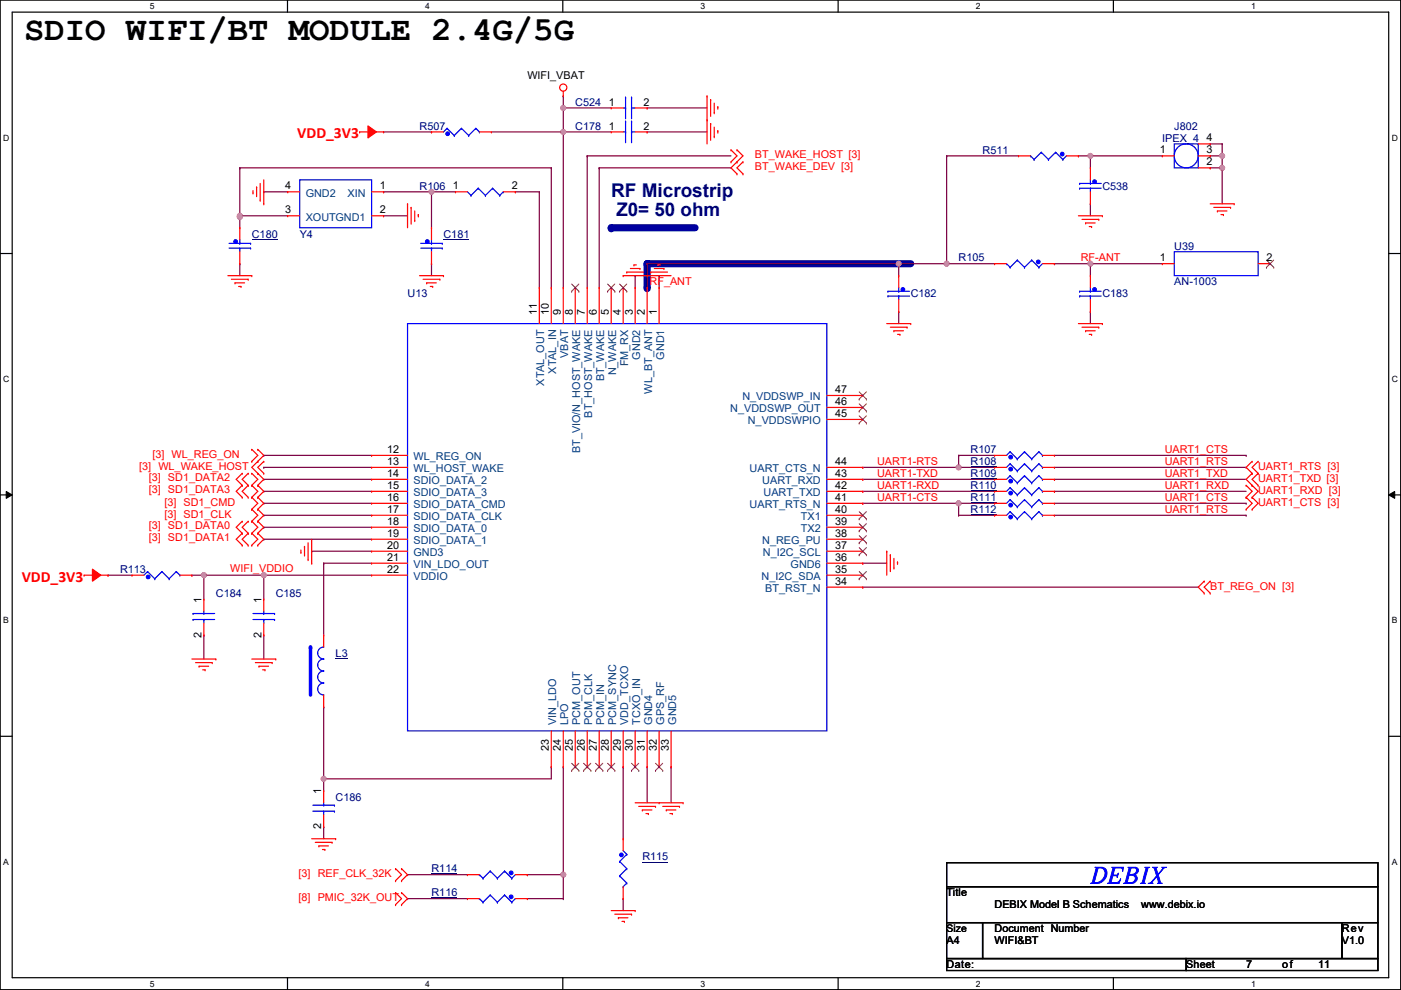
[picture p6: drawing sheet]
<svg xmlns="http://www.w3.org/2000/svg" width="297mm" height="210mm" viewBox="0 0 297 210" stroke-linecap="round" stroke-linejoin="round" font-family="sans-serif">
<path d="M0 0h297v209.8h-297zM2.6 2.6h291.8v204.7h-291.8z" fill="none" stroke="#000" stroke-width=".25"/>
<g fill="#fff">
<path d="M31.8 .3h1v2h-1z"/>
<path d="M31.8 207.5h1v2.1h-1z"/>
</g>
<path d="M61 0v2.6M61 207.3v2.5" fill="none" stroke="#000" stroke-width=".25"/>
<g fill="#fff">
<path d="M90.1 .3h1v2h-1z"/>
<path d="M90.1 207.5h1v2.1h-1z"/>
</g>
<path d="M119.3 0v2.6M119.3 207.3v2.5" fill="none" stroke="#000" stroke-width=".25"/>
<g fill="#fff">
<path d="M148.5 .3h1v2h-1z"/>
<path d="M148.5 207.5h1v2.1h-1z"/>
</g>
<path d="M177.7 0v2.6M177.7 207.3v2.5" fill="none" stroke="#000" stroke-width=".25"/>
<g fill="#fff">
<path d="M206.9 .3h1v2h-1z"/>
<path d="M206.9 207.5h1v2.1h-1z"/>
</g>
<path d="M236.1 0v2.6M236.1 207.3v2.5" fill="none" stroke="#000" stroke-width=".25"/>
<g fill="#fff">
<path d="M265.2 .3h1.1v2h-1.1z"/>
<path d="M265.2 207.5h1.1v2.1h-1.1z"/>
<path d="M.7 28.2h1.3v2h-1.3z"/>
<path d="M295.1 28.2h1.3v2h-1.3z"/>
<path d="M.7 79.3h1.3v2.1h-1.3z"/>
<path d="M295.1 79.3h1.3v2.1h-1.3z"/>
</g>
<path d="M0 53.8h2.6M294.4 53.8h2.6" fill="none" stroke="#000" stroke-width=".25"/>
<g fill="#fff">
<path d="M.7 130.5h1.2v2.1h-1.2z"/>
<path d="M295.1 130.5h1.2v2.1h-1.2z"/>
</g>
<path d="M0 104.9h2.6M294.4 104.9h2.6" fill="none" stroke="#000" stroke-width=".25"/>
<path d="M1.3 104.2l1.3 .7-1.3 .8zM294.4 104.9l1.3-.7v1.5z" fill="#000"/>
<path d="M1.3 104.2l1.3 .7-1.3 .8zM294.4 104.9l1.3-.7v1.5z" fill="none" stroke="#000" stroke-width=".21"/>
<g fill="#fff">
<path d="M.7 181.7h1.2v2h-1.2z"/>
<path d="M295.1 181.7h1.2v2h-1.2z"/>
</g>
<path d="M0 156.1h2.6M294.4 156.1h2.6" fill="none" stroke="#000" stroke-width=".25"/>
<path d="M129.6 48.3h17.8" fill="none" stroke="#0000a0" stroke-width="1.5"/>
<circle cx="129.6" cy="48.3" r=".76" fill="#0000a0"/>
<path d="M137.2 55.9v5.1" fill="none" stroke="#0000a0" stroke-width="1.5"/>
<circle cx="137.2" cy="61" r=".76" fill="#0000a0"/>
<path d="M137.2 55.9h55.9" fill="none" stroke="#0000a0" stroke-width="1.5"/>
<circle cx="137.2" cy="55.9" r=".76" fill="#0000a0"/>
<path d="M40.7 122h.1M40.7 122h2.5M43.2 134.7h.1M43.2 122h.1M43.2 122v5M43.2 134.7v5M55.9 134.7h.1M55.9 134.7v5" fill="none" stroke="#7f003f" stroke-width=".25"/>
<circle cx="43.2" cy="121.9" r=".51" fill="#f0f"/>
<circle cx="43.2" cy="121.9" r=".51" fill="none" stroke="#f0f" stroke-width=".25"/>
<path d="M55.9 122h.1M55.9 122v5M55.9 122h22.9" fill="none" stroke="#7f003f" stroke-width=".25"/>
<circle cx="55.9" cy="121.9" r=".51" fill="#f0f"/>
<circle cx="55.9" cy="121.9" r=".51" fill="none" stroke="#f0f" stroke-width=".25"/>
<g fill="none" stroke="#7f003f" stroke-width=".25">
<path d="M50.8 35.6h.1M50.8 35.6v12.7M124.5 33.1h.1M124.5 33.1h30.5M127 35.6h.1M127 35.6h28M50.6 46h.1M50.6 46h.2M50.8 55.9h.1M50.8 46h.1M50.8 45.8h.1M50.8 55.9v2.6"/>
<path d="M55.9 40.7h.1M55.9 40.7h5.1M81.3 45.8h.1M81.3 45.8h5.1M91.5 40.7h.1M91.5 40.7v7.6M55.9 96.6h.1M55.9 99.1h.1M55.9 96.6h22.9M55.9 99.1h22.9M55.9 114.3h.1M55.9 101.6h.1"/>
<path d="M55.9 104.2h.1M55.9 106.7h.1M55.9 109.3h.1M55.9 111.8h.1M55.9 114.3h22.9M55.9 101.6h22.9M55.9 104.2h22.9M55.9 106.7h22.9M55.9 109.3h22.9M55.9 111.8h22.9M68.6 175.3h.1M68.6 165.1h.1"/>
<path d="M68.6 165.1v2.6M68.6 175.3v2.5M86.4 185.5h.1M86.4 185.5h12.7"/>
</g>
<circle cx="50.8" cy="46" r=".51" fill="#f0f"/>
<circle cx="50.8" cy="46" r=".51" fill="none" stroke="#f0f" stroke-width=".25"/>
<circle cx="50.8" cy="45.7" r=".51" fill="#f0f"/>
<circle cx="50.8" cy="45.7" r=".51" fill="none" stroke="#f0f" stroke-width=".25"/>
<g fill="none" stroke="#7f003f" stroke-width=".25">
<path d="M119.4 20.4h.1M119.4 20.4v2.5M124.5 33.1h.1M124.5 33.1v27.9M127 35.6h.1M127 35.6v25.4M50.8 45.8h.1M50.8 45.8h10.2M81.3 40.7h.1M81.3 40.7h10.2M91.5 55.9h.1M91.5 55.9v2.6"/>
<path d="M134.7 58.5h.1M134.7 58.5v2.5M139.7 58.5h.1M139.7 58.5v2.5M66.1 116.9h.1M66.1 116.9h12.7M68.6 119.4h.1M68.6 119.4v15.3M68.6 119.4h10.2M182.9 119.4h.1M182.9 119.4h5.1M182.9 124.5h.1"/>
<path d="M182.9 124.5h71.1M68.6 149.9h.1M68.6 149.9v15.2M68.6 165.1h.1M68.6 165.1h48.3M119.4 162.6h.1M119.4 162.6v22.9M137.2 162.6h.1M137.2 162.6v7.6M142.3 162.6h.1M142.3 162.6v7.6"/>
</g>
<circle cx="68.6" cy="165.1" r=".51" fill="#f0f"/>
<circle cx="68.6" cy="165.1" r=".51" fill="none" stroke="#f0f" stroke-width=".25"/>
<path d="M119.4 28h.1M119.4 28h10.2M119.4 28v33M137.2 28h.1M137.2 28h12.7M116.9 162.6h.1M116.9 162.6v2.5" fill="none" stroke="#7f003f" stroke-width=".25"/>
<circle cx="119.4" cy="28" r=".51" fill="#f0f"/>
<circle cx="119.4" cy="28" r=".51" fill="none" stroke="#f0f" stroke-width=".25"/>
<path d="M50.8 35.6h.1M50.8 35.6h66.1M91.5 40.7h.1M91.5 40.7h5.1M132.1 162.6h.1M132.1 162.6v15.2M132.1 190.5h.1M132.1 190.5v2.6" fill="none" stroke="#7f003f" stroke-width=".25"/>
<circle cx="91.5" cy="40.7" r=".51" fill="#f0f"/>
<circle cx="91.5" cy="40.7" r=".51" fill="none" stroke="#f0f" stroke-width=".25"/>
<path d="M116.9 35.6h.1M116.9 35.6v25.4M190.5 55.9h.1M190.5 55.9v2.6M190.5 55.9h10.2M200.7 55.9h.1M223.6 55.9h.1M223.6 55.9h7.6" fill="none" stroke="#7f003f" stroke-width=".25"/>
<circle cx="231.2" cy="55.9" r=".51" fill="#f0f"/>
<circle cx="231.2" cy="55.9" r=".51" fill="none" stroke="#f0f" stroke-width=".25"/>
<path d="M137.2 55.9h.1M137.2 55.9v5.1M231.2 55.9h.1M231.2 55.9v2.6M190.5 66.1h.1M190.5 66.1v2.5M231.2 66.1h.1M231.2 66.1v2.5M182.9 99.1h.1M182.9 99.1h20.3M43.2 122h.1M43.2 122h12.7" fill="none" stroke="#7f003f" stroke-width=".25"/>
<circle cx="203.2" cy="99.1" r=".51" fill="#f0f"/>
<circle cx="203.2" cy="99.1" r=".51" fill="none" stroke="#f0f" stroke-width=".25"/>
<g fill="none" stroke="#7f003f" stroke-width=".25">
<path d="M203.2 96.6h.1M203.2 99.1h.1M203.2 99.1h7.7M203.2 96.6h7.7M203.2 96.6v2.5M223.6 99.1h40.6M264.2 99.1h.1M182.9 101.6h.1M182.9 104.2h.1M182.9 106.7h.1M182.9 101.6h28M182.9 104.2h28"/>
<path d="M182.9 106.7h20.3M203.2 109.3h.1M203.2 106.7h.1M203.2 106.7v2.6M203.2 109.3h7.7M223.6 101.6h.1M223.6 104.2h.1M223.6 101.6h40.6M223.6 104.2h40.6M223.6 106.7h40.6M264.2 106.7h.1"/>
</g>
<circle cx="203.2" cy="106.7" r=".51" fill="#f0f"/>
<circle cx="203.2" cy="106.7" r=".51" fill="none" stroke="#f0f" stroke-width=".25"/>
<path d="M81.3 28h10.2M91.5 28h.1M104.2 28h15.2M119.4 28h.1M203.2 106.7h.1M203.2 106.7h7.7M22.9 122h.1M22.9 122h5.1M111.8 185.5h.1M111.8 185.5h7.6" fill="none" stroke="#7f003f" stroke-width=".25"/>
<circle cx="119.4" cy="185.4" r=".51" fill="#f0f"/>
<circle cx="119.4" cy="185.4" r=".51" fill="none" stroke="#f0f" stroke-width=".25"/>
<path d="M119.4 22.9h.1M119.4 28h.1M119.4 22.9v5.1M119.4 22.9h10.2M137.2 22.9h.1M137.2 22.9h12.7M86.4 190.5h.1M86.4 190.5h12.7M111.8 190.5h7.6M119.4 190.5h.1M119.4 185.5h.1M119.4 185.5v5" fill="none" stroke="#7f003f" stroke-width=".25"/>
<circle cx="119.4" cy="22.9" r=".51" fill="#f0f"/>
<circle cx="119.4" cy="22.9" r=".51" fill="none" stroke="#f0f" stroke-width=".25"/>
<path d="M137.2 55.9h53.3M190.5 55.9h.1M231.2 55.9h.1M231.2 55.9h15.2M223.6 96.6h40.6M264.2 96.6h.1M223.6 109.3h40.6M264.2 109.3h.1" fill="none" stroke="#7f003f" stroke-width=".25"/>
<circle cx="190.5" cy="55.9" r=".51" fill="#f0f"/>
<circle cx="190.5" cy="55.9" r=".51" fill="none" stroke="#f0f" stroke-width=".25"/>
<path d="M200.7 33.1h.1M200.7 33.1h15.2M228.6 33.1h.1M228.6 33.1h2.6M231.2 33.1h.1M231.2 33.1v2.5M231.2 43.2h.1M231.2 43.2v2.6" fill="none" stroke="#7f003f" stroke-width=".25"/>
<circle cx="231.2" cy="33" r=".51" fill="#f0f"/>
<circle cx="231.2" cy="33" r=".51" fill="none" stroke="#f0f" stroke-width=".25"/>
<path d="M231.2 33.1h.1M231.2 33.1h15.2M256.6 30.5h.1M256.6 33.1h.1M256.6 33.1h2.5M256.6 30.5h2.5M259.1 30.5h.1M259.1 33.1h.1M259.1 30.5v5.1" fill="none" stroke="#7f003f" stroke-width=".25"/>
<circle cx="259.1" cy="35.6" r=".51" fill="#f0f"/>
<circle cx="259.1" cy="35.6" r=".51" fill="none" stroke="#f0f" stroke-width=".25"/>
<circle cx="259.1" cy="33" r=".51" fill="#f0f"/>
<circle cx="259.1" cy="33" r=".51" fill="none" stroke="#f0f" stroke-width=".25"/>
<path d="M200.7 33.1h.1M200.7 33.1v22.8M256.6 35.6h.1M256.6 35.6h2.5M259.1 35.6h.1M259.1 35.6v7.6" fill="none" stroke="#7f003f" stroke-width=".25"/>
<circle cx="200.7" cy="55.9" r=".51" fill="#f0f"/>
<circle cx="200.7" cy="55.9" r=".51" fill="none" stroke="#f0f" stroke-width=".25"/>
<path d="M109.3 40.7h.1M109.3 40.7h5M114.3 40.7h.1M114.3 40.7v20.3M200.7 55.9h.1M200.7 55.9h10.2" fill="none" stroke="#7f003f" stroke-width=".25"/>
<g fill="none" stroke="#f00" stroke-width=".25">
<path d="M119.4 19.3v1.1M54.4 39.7h.1M54.4 39.7v2M55.2 38.9v3.5M55.9 38.1v5.1M119.4 20.4h.1M149.9 25.4h.1M149.9 25.4v5.1M150.7 26.2h.1M150.7 26.2v3.5M151.4 29h.1M151.4 27v2"/>
<path d="M152.2 27.7h.1M152.2 27.7v.5M48.3 58.5h5.1M49.1 59.2h3.5M49.8 60h.1M49.8 60h2.1M52.6 59.2h.1M53.4 58.5h.1M53.6 40.9h.1M53.6 40.4v.5M55.2 42.4h.1M55.9 43.2h.1"/>
<path d="M86.4 43.2h.1M86.4 43.2v5.1M87.2 44h.1M87.2 44v3.5M87.9 46.8h.1M87.9 44.7v2.1M88.7 45.5h.1M88.7 45.5v.5M88.9 58.5h5.1M89.7 59.2h3.6M90.5 60h.1M90.5 60h2"/>
<path d="M93.3 59.2h.1M94 58.5h.1M132.1 58.5h.1M132.1 58.5h10.2M132.9 57.7h.1M132.9 57.7h3.5M133.6 56.9h2.1M134.4 56.2h.1M134.4 56.2h.5M135.7 56.9h.1M137.2 58.5h.1M138 57.7h.1"/>
<path d="M138 57.7h3.5M138.7 56.9h2.1M139.5 56.2h.1M139.5 56.2h.5M140.8 56.9h.1M50.6 60.7h.5M51.1 60.7h.1M91.2 60.7h.5M91.7 60.7h.1M188 68.6h5.1M188.8 69.4h3.5M189.5 70.1h.1"/>
<path d="M189.5 70.1h2.1M190.3 70.9h.5M190.8 70.9h.1M192.3 69.4h.1M193.1 68.6h.1M228.6 68.6h5.1M229.4 69.4h3.6M230.2 70.1h.1M230.2 70.1h2M230.9 70.9h.5M231.4 70.9h.1M233 69.4h.1"/>
<path d="M233.7 68.6h.1M63.8 117.1h.1M63.8 116.6v.5M64.6 115.9h.1M64.6 115.9v2M65.3 118.6h.1M65.3 115.1v3.5M66.1 119.4h.1M66.1 114.3v5.1M188 116.9h.1M188 116.9v5.1M188.8 117.6h.1"/>
<path d="M188.8 117.6v3.6M189.5 118.4v2M190.3 119.2h.1M190.3 119.2v.5M21.1 122h1.8M22.9 122h.1M40.7 139.7h5.1M45.8 139.7h.1M53.4 139.7h5.1M58.5 139.7h.1M189.5 120.4h.1M41.4 140.5h3.6"/>
<path d="M42.2 141.3h.1M42.2 141.3h2M43 142h.5M43.5 142h.1M45 140.5h.1M54.1 140.5h3.6M54.9 141.3h.1M54.9 141.3h2M55.7 142h.5M56.2 142h.1M57.7 140.5h.1M66.1 177.8h5.1"/>
<path d="M66.8 178.6h3.6M67.6 179.4h.1M67.6 179.4h2M70.4 178.6h.1M71.2 177.8h.1M134.7 170.2h10.1M135.4 171h3.6M136.2 171.7h.1M136.2 171.7h2M137 172.5h.5M137.5 172.5h.1M139 171h.1"/>
<path d="M139.7 170.2h.1M140.5 171h3.6M141.3 171.7h.1M141.3 171.7h2M142 172.5h.5M142.5 172.5h.1M144.1 171h.1M144.8 170.2h.1M68.4 180.1h.5M68.9 180.1h.1M129.6 193.1h5.1M130.3 193.8h3.6"/>
<path d="M131.1 194.6h.1M131.1 194.6h2M131.9 195.4h.5M132.4 195.4h.1M133.9 193.8h.1M134.7 193.1h.1"/>
<circle cx="119.4" cy="18.6" r=".76"/>
</g>
<path d="M19.6 120.7l1.8 1.3-1.8 1.2z" fill-rule="evenodd" fill="#f00"/>
<path d="M79.5 28h1.8M81.3 28h.1M17.8 122h.1M17.8 122h2.8M19.6 120.7l1.8 1.3-1.8 1.2z" fill="none" stroke="#f00" stroke-width=".25"/>
<path d="M78 26.7l1.8 1.3-1.8 1.2z" fill-rule="evenodd" fill="#f00"/>
<g fill="none" stroke="#f00" stroke-width=".25">
<path d="M76.2 28h.1M76.2 28h2.8M78 26.7l1.8 1.3-1.8 1.2zM149.9 20.4h.1M149.9 20.4v5M150.7 21.1h.1M150.7 21.1v3.6M151.4 23.9h.1M151.4 21.9v2M152.2 22.6h.1M152.2 22.6v.5M155 34.3h.1"/>
<path d="M155 31.8h.1M155 31.8l1.3 1.3-1.3 1.2M156.3 34.3h.1M156.3 31.8h.1M156.3 36.9h.1M156.3 31.8l1.2 1.3-2.5 2.5 1.3 1.3M157.5 36.9h.1M157.5 34.3h.1M157.5 34.3l-1.2 1.3 1.2 1.3M228.6 45.8h5.1M229.4 46.5h3.6M230.2 47.3h.1"/>
<path d="M230.2 47.3h2M230.9 48h.5M231.4 48h.1M233 46.5h.1M233.7 45.8h.1M256.6 43.2h5.1M257.3 44h3.6M258.1 44.7h.1M258.1 44.7h2M258.9 45.5h.5M259.4 45.5h.1M260.9 44h.1"/>
<path d="M261.7 43.2h.1M53.4 95.3h.1M53.4 97.8h.1M53.4 95.3l1.3 1.3-1.3 1.2M54.7 97.8h.1M54.7 95.3h.1M54.7 95.3l1.2 1.3-2.5 2.5 2.5 2.5-1.2 1.3M55.9 97.8h.1M55.9 97.8l-1.2 1.3 1.2 1.3M265.5 97.8h.1M265.5 97.8l-1.3 1.3 1.3 1.3M266.7 97.8h.1"/>
<path d="M266.7 97.8l-1.2 1.3 1.2 1.3M51.4 113.1h.1M51.4 115.6h.1M51.4 100.4h.1M51.4 102.9h.1M51.4 105.4h.1M51.4 110.5h.1M51.4 113.1l-1.3 1.2 1.3 1.3M51.4 100.4l-1.3 1.2 1.3 1.3M51.4 102.9l-1.3 1.3 1.3 1.2M51.4 110.5l-1.3 1.3 1.3 1.3M52.6 115.6h.1"/>
<path d="M52.6 113.1h.1M52.6 102.9h.1M52.6 100.4h.1M52.6 105.4h.1M52.6 110.5h.1M52.6 113.1l-1.2 1.2 1.2 1.3M52.6 100.4l-1.2 1.2 1.2 1.3M52.6 102.9l-1.2 1.3 1.2 1.2M52.6 110.5l-1.2 1.3 1.2 1.3M53.4 115.6h.1M53.4 113.1h.1M53.4 102.9h.1"/>
<path d="M53.4 100.4h.1M53.4 105.4h.1M53.4 110.5h.1M53.4 108h.1M53.4 113.1l1.3 1.2-1.3 1.3M53.4 100.4l1.3 1.2-1.3 1.3M53.4 102.9l1.3 1.3-1.3 1.2M53.4 110.5l1.3 1.3-1.3 1.3M53.4 105.4l1.3 1.3-1.3 1.3M53.4 108l1.3 1.3-1.3 1.2M54.7 100.4h.1M54.7 113.1h.1"/>
<path d="M54.7 115.6h.1M54.7 102.9h.1M54.7 105.4h.1M54.7 110.5h.1M54.7 108h.1M54.7 113.1l1.2 1.2-1.2 1.3M54.7 102.9l1.2 1.3-1.2 1.2M54.7 110.5l1.2 1.3-1.2 1.3M54.7 105.4l1.2 1.3-1.2 1.3M54.7 108l1.2 1.3-1.2 1.2M55.9 100.4h.1M264.2 105.4h.1"/>
<path d="M264.2 102.9h.1M264.2 108h.1M264.2 102.9l1.3 1.3-1.3 1.2M264.2 105.4l1.3 1.3-1.3 1.3M265.5 100.4h.1M265.5 102.9h.1M265.5 105.4h.1M265.5 108h.1M265.5 100.4l-1.3 1.2 2.5 2.6-1.2 1.2M265.5 105.4l1.2 1.3-1.2 1.3M266.7 102.9h.1M266.7 100.4h.1"/>
<path d="M266.7 100.4l-1.2 1.2 1.2 1.3M255.3 123.2h.1M255.3 125.8h.1M255.3 123.2l-1.3 1.3 1.3 1.3M256.6 125.8h.1M256.6 123.2h.1M256.6 123.2l-1.3 1.3 1.3 1.3M83.9 184.2h.1M83.9 186.7h.1M83.9 189.3h.1M83.9 191.8h.1M83.9 184.2l1.2 1.3-1.2 1.2"/>
<path d="M83.9 189.3l1.2 1.2-1.2 1.3M85.1 186.7h.1M85.1 184.2h.1M85.1 191.8h.1M85.1 189.3h.1M85.1 184.2l1.3 1.3-1.3 1.2M85.1 189.3l1.3 1.2-1.3 1.3"/>
</g>
<path d="M200.7 182.9h91.4v5.1h-91.4zM200.7 188h91.4v7.6h-91.4zM200.7 195.6h7.6v7.6h-7.6zM208.3 195.6h76.2v7.6h-76.2zM284.5 195.6h7.6v7.6h-7.6zM200.7 203.2h50.8v2.6h-50.8zM251.5 203.2h40.6v2.6h-40.6z" fill="none" stroke="#000" stroke-width=".25"/>
<path d="M131.4 182.7h.1M131.4 185.7h.1M131.4 182.7l1.5 1.5M131.4 185.7l1.5 1.5M132.1 188h.1M132.1 180.4l.8 .7M132.9 181.1h.1M132.9 184.2h.1M132.9 187.2h.1M132.9 181.1l-1.5 1.6M132.9 184.2l-1.5 1.5M132.9 187.2l-.8 .8" fill="none" stroke="#00f" stroke-width=".25"/>
<circle cx="131.7" cy="181.3" r=".38" fill="#00f"/>
<g fill="none" stroke="#00f" stroke-width=".25">
<path d="M214.2 103.4h.1M214.2 103.4l-.8 .8M214.2 103.4l1.5 1.5M215.7 104.9h.1M217.2 103.4h.1M217.2 103.4l-1.5 1.5M217.2 103.4l1.5 1.5M218.7 104.9h.1M220.3 103.4h.1M220.3 103.4l-1.6 1.5M220.3 103.4l.7 .8M221 104.2h.1"/>
<circle cx="131.7" cy="181.3" r=".38"/>
</g>
<path d="M136.2 182.8h5.5" fill="none" stroke="#00007f" stroke-width=".21"/>
<path d="M132.1 177.8h.1M132.1 177.8v2.6M132.1 190.5h.1M132.1 188v2.5" fill="none" stroke="#f00" stroke-width=".25"/>
<circle cx="214.3" cy="104.5" r=".38" fill="#00f"/>
<g fill="none" stroke="#00f" stroke-width=".25">
<path d="M214.2 100.9h.1M214.2 100.9l-.8 .7M214.2 100.9l1.5 1.5M215.7 102.4h.1M217.2 100.9h.1M217.2 100.9l-1.5 1.5M217.2 100.9l1.5 1.5M218.7 102.4h.1M220.3 100.9h.1M220.3 100.9l-1.6 1.5M220.3 100.9l.7 .7M221 101.6h.1"/>
<circle cx="214.3" cy="104.5" r=".38"/>
</g>
<path d="M205.8 104h5.5" fill="none" stroke="#00007f" stroke-width=".21"/>
<path d="M210.9 104.2h.1M210.9 104.2h2.5M221 104.2h2.6M223.6 104.2h.1" fill="none" stroke="#f00" stroke-width=".25"/>
<circle cx="214.3" cy="102" r=".38" fill="#00f"/>
<g fill="none" stroke="#00f" stroke-width=".25">
<path d="M214.2 98.3h.1M214.2 98.3l-.8 .8M214.2 98.3l1.5 1.6M215.7 99.9h.1M217.2 98.3h.1M217.2 98.3l-1.5 1.6M217.2 98.3l1.5 1.6M218.7 99.9h.1M220.3 98.3h.1M220.3 98.3l-1.6 1.6M220.3 98.3l.7 .8M221 99.1h.1"/>
<circle cx="214.3" cy="102" r=".38"/>
</g>
<path d="M205.8 101.5h5.5" fill="none" stroke="#00007f" stroke-width=".21"/>
<path d="M210.9 101.6h.1M210.9 101.6h2.5M221 101.6h2.6M223.6 101.6h.1" fill="none" stroke="#f00" stroke-width=".25"/>
<circle cx="214.3" cy="99.5" r=".38" fill="#00f"/>
<g fill="none" stroke="#00f" stroke-width=".25">
<path d="M249 30.5h5v5.1h-5zM214.2 95.8h.1M214.2 95.8l-.8 .8M214.2 95.8l1.5 1.5M215.7 97.3h.1M217.2 95.8h.1M217.2 95.8l-1.5 1.5M217.2 95.8l1.5 1.5M218.7 97.3h.1M220.3 95.8h.1M220.3 95.8l-1.6 1.5M220.3 95.8l.7 .8"/>
<path d="M221 96.6h.1M66.3 172h4.6M66.3 170.7h4.6M68.6 170.7h.1M68.6 172h.1M68.6 170.2v.5M68.6 172v.8M70.9 172h.1M70.9 170.7h.1"/>
<circle cx="251.5" cy="33" r="2.54"/>
<circle cx="214.3" cy="99.5" r=".38"/>
</g>
<path d="M205.8 98.9h5.5" fill="none" stroke="#00007f" stroke-width=".21"/>
<g fill="none" stroke="#f00" stroke-width=".25">
<path d="M246.4 33.1h.1M246.4 33.1h2.6M254 33.1h2.6M254 35.6h2.6M254 30.5h2.6M256.6 35.6h.1M256.6 33.1h.1M256.6 30.5h.1M210.9 99.1h.1M210.9 99.1h2.5M221 99.1h2.6M223.6 99.1h.1"/>
<path d="M68.6 167.7h.1M68.6 175.3h.1M68.6 167.7v2.5M68.6 172.8v2.5"/>
</g>
<circle cx="214.3" cy="96.9" r=".38" fill="#00f"/>
<g fill="none" stroke="#00f" stroke-width=".25">
<path d="M228.9 62.8h.1M228.9 61.8h.1M228.9 62.8h4.6M228.9 61.8h4.6M231.2 62.8h.1M231.2 62.8v.7"/>
<circle cx="214.3" cy="96.9" r=".38"/>
</g>
<path d="M210.9 96.6h.1M210.9 96.6h2.5M221 96.6h2.6M223.6 96.6h.1" fill="none" stroke="#f00" stroke-width=".25"/>
<circle cx="232.1" cy="61.4" r=".38" fill="#00f"/>
<g fill="none" stroke="#00f" stroke-width=".25">
<path d="M218.5 33.1h.1M218.5 33.1l.7 .7M219.2 33.8h.1M220.8 32.3h.1M220.8 32.3l1.5 1.5M220.8 32.3l-1.6 1.5M222.3 33.8h.1M223.8 32.3h.1M223.8 32.3l1.5 1.5M223.8 32.3l-1.5 1.5M225.3 33.8h.1M226.1 33.1l-.8 .7"/>
<path d="M86.4 68.6h88.9v86.4h-88.9zM231.2 61.8h.1M231.2 61v.8"/>
<circle cx="232.1" cy="61.4" r=".38"/>
</g>
<g fill="none" stroke="#f00" stroke-width=".25">
<path d="M231.2 58.5h.1M231.2 58.5v2.5M114.3 61h.1M114.3 61v7.6M116.9 61h.1M116.9 61v7.6M119.4 61h.1M119.4 61v7.6M122 61h.1M122 61v7.6M124.5 61h.1M124.5 61v7.6"/>
<path d="M127 61h.1M127 61v7.6M129.6 61h.1M129.6 61v7.6M132.1 61h.1M132.1 61v7.6M134.7 61h.1M134.7 61v7.6M137.2 61h.1M137.2 61v7.6M139.7 61h.1M139.7 61v7.6"/>
<path d="M231.2 66.1h.1M231.2 63.5v2.6M78.8 99.1h.1M78.8 96.6h.1M78.8 99.1h7.6M78.8 96.6h7.6M175.3 99.1h7.6M175.3 88.9h7.6M175.3 86.4h7.6M175.3 83.9h7.6M182.9 99.1h.1M182.9 88.9h.1"/>
<path d="M182.9 86.4h.1M182.9 83.9h.1M78.8 101.6h.1M78.8 111.8h.1M78.8 109.3h.1M78.8 106.7h.1M78.8 114.3h.1M78.8 104.2h.1M78.8 116.9h.1M78.8 119.4h.1M78.8 116.9h7.6M78.8 111.8h7.6"/>
<path d="M78.8 114.3h7.6M78.8 119.4h7.6M78.8 109.3h7.6M78.8 101.6h7.6M78.8 106.7h7.6M78.8 104.2h7.6M175.3 116.9h7.6M175.3 111.8h7.6M175.3 114.3h7.6M175.3 119.4h7.6M175.3 109.3h7.6M175.3 101.6h7.6"/>
<path d="M175.3 106.7h7.6M175.3 104.2h7.6M182.9 116.9h.1M182.9 111.8h.1M182.9 114.3h.1M182.9 119.4h.1M182.9 109.3h.1M182.9 104.2h.1M182.9 101.6h.1M182.9 106.7h.1M78.8 122h.1M78.8 122h7.6"/>
<path d="M175.3 122h7.6M175.3 124.5h7.6M182.9 122h.1M182.9 124.5h.1M116.9 155v7.6M119.4 155v7.6M122 155v7.6M124.5 155v7.6M127 155v7.6M129.6 155v7.6M132.1 155v7.6M134.7 155v7.6"/>
<path d="M137.2 155v7.6M139.7 155v7.6M142.3 155v7.6M116.9 162.6h.1M119.4 162.6h.1M122 162.6h.1M124.5 162.6h.1M127 162.6h.1M129.6 162.6h.1M132.1 162.6h.1M134.7 162.6h.1M137.2 162.6h.1"/>
<path d="M139.7 162.6h.1M142.3 162.6h.1"/>
</g>
<g fill="none" stroke="#7f3f00" stroke-width=".21">
<path d="M121.2 61.8h.1M121.2 60.2l1.5 1.6M122.7 60.2l-1.5 1.6M122.7 61.8h.1M128.8 61.8h.1M128.8 60.2l1.6 1.6M130.3 60.2l-1.5 1.6M130.4 61.8h.1M131.4 61.8h.1M131.4 60.2l1.5 1.6M132.9 60.2l-1.5 1.6M132.9 61.8h.1"/>
<path d="M182.2 89.7h.1M182.2 87.2h.1M182.2 84.6h.1M182.2 88.2l1.5 1.5M182.2 85.6l1.5 1.6M182.2 83.1l1.5 1.5M183.7 88.2l-1.5 1.5M183.7 85.6l-1.5 1.6M183.7 83.1l-1.5 1.5M183.7 89.7h.1M183.7 87.2h.1M183.7 84.6h.1"/>
<path d="M182.2 117.6h.1M182.2 112.6h.1M182.2 115.1h.1M182.2 110h.1M182.2 116.1l1.5 1.5M182.2 111l1.5 1.6M182.2 113.6l1.5 1.5M182.2 108.5l1.5 1.5M183.7 116.1l-1.5 1.5M183.7 111l-1.5 1.6M183.7 113.6l-1.5 1.5M183.7 108.5l-1.5 1.5"/>
<path d="M183.7 117.6h.1M183.7 112.6h.1M183.7 115.1h.1M183.7 110h.1M182.2 122.7h.1M182.2 121.2l1.5 1.5M183.7 121.2l-1.5 1.5M183.7 122.7h.1M121.2 163.4h.1M121.2 161.8l1.5 1.6M122.7 161.8l-1.5 1.6M122.7 163.4h.1"/>
<path d="M123.7 163.4h.1M123.7 161.8l1.6 1.6M125.3 161.8l-1.6 1.6M125.3 163.4h.1M126.3 163.4h.1M126.3 161.8l1.5 1.6M127.8 161.8l-1.5 1.6M127.8 163.4h.1M128.8 163.4h.1M128.8 161.8l1.6 1.6M130.3 161.8l-1.5 1.6M130.4 163.4h.1"/>
<path d="M133.9 163.4h.1M133.9 161.8l1.5 1.6M135.4 161.8l-1.5 1.6M135.4 163.4h.1M139 163.4h.1M139 161.8l1.5 1.6M140.5 161.8l-1.5 1.6M140.5 163.4h.1"/>
</g>
<circle cx="225.2" cy="32.7" r=".38" fill="#00f"/>
<g fill="none" stroke="#00f" stroke-width=".25">
<path d="M132.1 22.9h.5M132.6 22.9h.1M132.6 20.6h.1M132.6 20.6v4.6M133.9 20.6h.1M133.9 22.9h.1M133.9 22.9h.8M133.9 20.6v4.6M188.3 62.8h.1M188.3 61.8h.1M188.3 62.8h4.5M188.3 61.8h4.5"/>
<path d="M190.5 62.8h.1M190.5 62.8v.7M40.9 131.3h.1M40.9 130.1h.1M40.9 131.3h4.6M40.9 130.1h4.6M43.2 130.1h.1M43.2 131.3h.1M43.2 129.6v.5M43.2 131.3v.8"/>
<circle cx="225.2" cy="32.7" r=".38"/>
</g>
<path d="M129.6 22.9h.1M129.6 22.9h2.5M134.7 22.9h2.5M137.2 22.9h.1M215.9 33.1h.1M215.9 33.1h2.6M226.1 33.1h2.5M228.6 33.1h.1M43.2 127h.1M43.2 134.7h.1M43.2 127v2.6M43.2 132.1v2.6" fill="none" stroke="#f00" stroke-width=".25"/>
<circle cx="191.4" cy="61.4" r=".38" fill="#00f"/>
<g fill="none" stroke="#00f" stroke-width=".25">
<path d="M63.5 38.1h15.3v10.2h-15.3zM249 53.4h17.7v5.1h-17.7zM190.5 61.8h.1M190.5 61v.8M68.6 137.2a1.26 1.26 0 0 0-1.2 1.3 1.26 1.26 0 0 0 1.2 1.2 1.26 1.26 0 0 0-1.2 1.3 1.26 1.26 0 0 0 1.2 1.3 1.26 1.26 0 0 0-1.2 1.3v-.1a1.26 1.26 0 0 0 1.2 1.3 1.26 1.26 0 0 0-1.2 1.3 1.26 1.26 0 0 0 1.2 1.2"/>
<circle cx="191.4" cy="61.4" r=".38"/>
</g>
<g fill="none" stroke="#f00" stroke-width=".25">
<path d="M61 45.8h.1M61 40.7h.1M61 40.7h2.5M61 45.8h2.5M78.8 40.7h2.5M78.8 45.8h2.5M81.3 40.7h.1M81.3 45.8h.1M190.5 58.5h.1M190.5 58.5v2.5M246.4 55.9h.1M246.4 55.9h2.6"/>
<path d="M266.7 55.9h2.6M269.3 55.9h.1M190.5 66.1h.1M190.5 63.5v2.6"/>
</g>
<path d="M268.5 56.7h.1M268.5 55.1l1.6 1.6M270 55.1l-1.5 1.6M270.1 56.7h.1" fill="none" stroke="#7f3f00" stroke-width=".21"/>
<path d="M65.8 137.2v10.2" fill="none" stroke="#00f" stroke-width=".76"/>
<circle cx="65.8" cy="137.2" r=".38" fill="#00f"/>
<path d="M71.2 139.6h2.5" fill="none" stroke="#00007f" stroke-width=".21"/>
<path d="M68.6 134.7h.1M68.6 134.7v2.5M68.6 149.9h.1M68.6 147.4v2.5" fill="none" stroke="#f00" stroke-width=".25"/>
<path d="M213.4 55.9h.1M213.4 55.9l.8 .8M214.2 56.7h.1M215.7 55.1h.1M215.7 55.1l1.5 1.6M215.7 55.1l-1.5 1.6M217.2 56.7h.1M218.7 55.1h.1M218.7 55.1l1.6 1.6M218.7 55.1l-1.5 1.6M220.3 56.7h.1M221 55.9l-.7 .8" fill="none" stroke="#00f" stroke-width=".25"/>
<circle cx="220.1" cy="55.5" r=".38" fill="#00f"/>
<g fill="none" stroke="#00f" stroke-width=".25">
<path d="M228.9 39.9h.1M228.9 38.9h.1M228.9 39.9h4.6M228.9 38.9h4.6M231.2 39.9h.1M231.2 39.9v.8M53.6 131.3h4.6M53.6 130.1h4.6M55.9 130.1h.1M55.9 131.3h.1M55.9 129.6v.5M55.9 131.3v.8"/>
<path d="M58.2 131.3h.1M58.2 130.1h.1"/>
<circle cx="220.1" cy="55.5" r=".38"/>
</g>
<path d="M210.9 55.9h.1M210.9 55.9h2.5M221 55.9h2.6M223.6 55.9h.1M55.9 127h.1M55.9 134.7h.1M55.9 127v2.6M55.9 132.1v2.6" fill="none" stroke="#f00" stroke-width=".25"/>
<circle cx="232.1" cy="38.5" r=".38" fill="#00f"/>
<g fill="none" stroke="#00f" stroke-width=".25">
<path d="M231.2 38.9h.1M231.2 38.1v.8M101.6 190.5h.1M101.6 190.5l.8 .8M102.4 191.3h.1M103.9 189.8h.1M103.9 189.8l1.6 1.5M103.9 189.8l-1.5 1.5M105.5 191.3h.1M107 189.8h.1M107 189.8l1.5 1.5M107 189.8l-1.5 1.5"/>
<path d="M108.5 191.3h.1M109.3 190.5l-.8 .8"/>
<circle cx="232.1" cy="38.5" r=".38"/>
</g>
<path d="M231.2 35.6h.1M231.2 35.6v2.5M231.2 43.2h.1M231.2 40.7v2.5" fill="none" stroke="#f00" stroke-width=".25"/>
<circle cx="108.4" cy="190.1" r=".38" fill="#00f"/>
<g fill="none" stroke="#00f" stroke-width=".25">
<path d="M101.6 185.5h.1M101.6 185.5l.8 .7M102.4 186.2h.1M103.9 184.7h.1M103.9 184.7l1.6 1.5M103.9 184.7l-1.5 1.5M105.5 186.2h.1M107 184.7h.1M107 184.7l1.5 1.5M107 184.7l-1.5 1.5M108.5 186.2h.1M109.3 185.5l-.8 .7"/>
<circle cx="108.4" cy="190.1" r=".38"/>
</g>
<path d="M91.5 190.4h5.5" fill="none" stroke="#00007f" stroke-width=".21"/>
<path d="M99.1 190.5h.1M99.1 190.5h2.5M109.3 190.5h2.5M111.8 190.5h.1" fill="none" stroke="#f00" stroke-width=".25"/>
<circle cx="108.4" cy="185.1" r=".38" fill="#00f"/>
<g fill="none" stroke="#00f" stroke-width=".25">
<path d="M94.8 27.2h.1M94.8 27.2l-.8 .8M94.8 27.2l1.5 1.5M96.3 28.7h.1M97.8 27.2h.1M97.8 27.2l-1.5 1.5M97.8 27.2l1.6 1.5M99.4 28.7h.1M100.9 27.2h.1M100.9 27.2l-1.5 1.5M100.9 27.2l.7 .8M101.6 28h.1"/>
<circle cx="108.4" cy="185.1" r=".38"/>
</g>
<path d="M91.5 185.3h5.5" fill="none" stroke="#00007f" stroke-width=".21"/>
<path d="M99.1 185.5h.1M99.1 185.5h2.5M109.3 185.5h2.5M111.8 185.5h.1" fill="none" stroke="#f00" stroke-width=".25"/>
<circle cx="94.9" cy="28.3" r=".38" fill="#00f"/>
<g fill="none" stroke="#00f" stroke-width=".25">
<path d="M101.4 39.9h.1M101.4 39.9l-1.5 1.5M101.4 39.9l1.5 1.5M104.4 39.9h.1M104.4 39.9l-1.5 1.5M104.4 39.9l1.6 1.5M99.1 40.7l.8 .7M99.9 41.4h.1M102.9 41.4h.1M106 41.4h.1M106.7 40.7h.1M106.7 40.7l-.7 .7"/>
<path d="M31.3 121.2h.1M31.3 121.2l-.8 .8M31.3 121.2l1.5 1.5M32.8 122.7h.1M34.3 121.2h.1M34.3 121.2l-1.5 1.5M34.3 121.2l1.6 1.5M35.9 122.7h.1M37.4 121.2h.1M37.4 121.2l-1.5 1.5M37.4 121.2l.7 .8M38.1 122h.1"/>
<circle cx="94.9" cy="28.3" r=".38"/>
</g>
<path d="M91.5 28h.1M91.5 28h2.5M101.6 28h2.6M104.2 28h.1M96.6 40.7h.1M96.6 40.7h2.5M106.7 40.7h2.6M109.3 40.7h.1" fill="none" stroke="#f00" stroke-width=".25"/>
<circle cx="31.4" cy="122.3" r=".38" fill="#00f"/>
<g fill="none" stroke="#00f" stroke-width=".25">
<path d="M132.1 28h.5M132.6 28h.1M132.6 25.7h.1M132.6 25.7v4.6M133.9 25.7h.1M133.9 28h.1M133.9 28h.8M133.9 25.7v4.6M48.6 52.6h4.5M48.6 51.6h4.5M50.8 52.6h.1M50.8 52.6v.8"/>
<path d="M53.1 52.6h.1M53.1 51.6h.1"/>
<circle cx="31.4" cy="122.3" r=".38"/>
</g>
<path d="M129.6 28h.1M129.6 28h2.5M134.7 28h2.5M137.2 28h.1M28 122h.1M28 122h2.5M38.1 122h2.6M40.7 122h.1" fill="none" stroke="#f00" stroke-width=".25"/>
<circle cx="50" cy="51.2" r=".38" fill="#00f"/>
<g fill="none" stroke="#00f" stroke-width=".25">
<path d="M50.8 51.6h.1M50.8 50.8v.8M214.2 108.5h.1M214.2 108.5l-.8 .8M214.2 108.5l1.5 1.5M215.7 110h.1M217.2 108.5h.1M217.2 108.5l-1.5 1.5M217.2 108.5l1.5 1.5M218.7 110h.1M220.3 108.5h.1M220.3 108.5l-1.6 1.5"/>
<path d="M220.3 108.5l.7 .8M221 109.3h.1"/>
<circle cx="50" cy="51.2" r=".38"/>
</g>
<path d="M53.4 50.7h5.5" fill="none" stroke="#00007f" stroke-width=".21"/>
<path d="M50.8 48.3h.1M50.8 55.9h.1M50.8 48.3v2.5M50.8 53.4v2.5" fill="none" stroke="#f00" stroke-width=".25"/>
<circle cx="214.3" cy="109.6" r=".38" fill="#00f"/>
<g fill="none" stroke="#00f" stroke-width=".25">
<path d="M89.2 52.6h4.6M89.2 51.6h4.6M91.5 52.6h.1M91.5 52.6v.8M93.8 52.6h.1M93.8 51.6h.1"/>
<circle cx="214.3" cy="109.6" r=".38"/>
</g>
<path d="M205.8 109.1h5.5" fill="none" stroke="#00007f" stroke-width=".21"/>
<path d="M210.9 109.3h.1M210.9 109.3h2.5M221 109.3h2.6M223.6 109.3h.1" fill="none" stroke="#f00" stroke-width=".25"/>
<circle cx="90.6" cy="51.2" r=".38" fill="#00f"/>
<g fill="none" stroke="#00f" stroke-width=".25">
<path d="M91.5 51.6h.1M91.5 50.8v.8M214.2 105.9h.1M214.2 105.9l-.8 .8M214.2 105.9l1.5 1.6M215.7 107.5h.1M217.2 105.9h.1M217.2 105.9l-1.5 1.6M217.2 105.9l1.5 1.6M218.7 107.5h.1M220.3 105.9h.1M220.3 105.9l-1.6 1.6"/>
<path d="M220.3 105.9l.7 .8M221 106.7h.1"/>
<circle cx="90.6" cy="51.2" r=".38"/>
</g>
<path d="M94 50.7h5.5" fill="none" stroke="#00007f" stroke-width=".21"/>
<path d="M91.5 48.3h.1M91.5 55.9h.1M91.5 48.3v2.5M91.5 53.4v2.5" fill="none" stroke="#f00" stroke-width=".25"/>
<circle cx="214.3" cy="107.1" r=".38" fill="#00f"/>
<circle cx="214.3" cy="107.1" r=".38" fill="none" stroke="#00f" stroke-width=".25"/>
<path d="M205.8 106.6h5.5" fill="none" stroke="#00007f" stroke-width=".21"/>
<path d="M210.9 106.7h.1M210.9 106.7h2.5M221 106.7h2.6M223.6 106.7h.1" fill="none" stroke="#f00" stroke-width=".25"/>
<circle cx="43.2" cy="121.9" r=".51" fill="#f0f"/>
<circle cx="43.2" cy="121.9" r=".51" fill="none" stroke="#f0f" stroke-width=".25"/>
<circle cx="55.9" cy="121.9" r=".51" fill="#f0f"/>
<circle cx="55.9" cy="121.9" r=".51" fill="none" stroke="#f0f" stroke-width=".25"/>
<circle cx="50.8" cy="46" r=".51" fill="#f0f"/>
<circle cx="50.8" cy="46" r=".51" fill="none" stroke="#f0f" stroke-width=".25"/>
<circle cx="50.8" cy="45.7" r=".51" fill="#f0f"/>
<circle cx="50.8" cy="45.7" r=".51" fill="none" stroke="#f0f" stroke-width=".25"/>
<circle cx="68.6" cy="165.1" r=".51" fill="#f0f"/>
<circle cx="68.6" cy="165.1" r=".51" fill="none" stroke="#f0f" stroke-width=".25"/>
<circle cx="119.4" cy="28" r=".51" fill="#f0f"/>
<circle cx="119.4" cy="28" r=".51" fill="none" stroke="#f0f" stroke-width=".25"/>
<circle cx="91.5" cy="40.7" r=".51" fill="#f0f"/>
<circle cx="91.5" cy="40.7" r=".51" fill="none" stroke="#f0f" stroke-width=".25"/>
<circle cx="231.2" cy="55.9" r=".51" fill="#f0f"/>
<circle cx="231.2" cy="55.9" r=".51" fill="none" stroke="#f0f" stroke-width=".25"/>
<circle cx="203.2" cy="99.1" r=".51" fill="#f0f"/>
<circle cx="203.2" cy="99.1" r=".51" fill="none" stroke="#f0f" stroke-width=".25"/>
<circle cx="203.2" cy="106.7" r=".51" fill="#f0f"/>
<circle cx="203.2" cy="106.7" r=".51" fill="none" stroke="#f0f" stroke-width=".25"/>
<circle cx="119.4" cy="185.4" r=".51" fill="#f0f"/>
<circle cx="119.4" cy="185.4" r=".51" fill="none" stroke="#f0f" stroke-width=".25"/>
<circle cx="119.4" cy="22.9" r=".51" fill="#f0f"/>
<circle cx="119.4" cy="22.9" r=".51" fill="none" stroke="#f0f" stroke-width=".25"/>
<circle cx="190.5" cy="55.9" r=".51" fill="#f0f"/>
<circle cx="190.5" cy="55.9" r=".51" fill="none" stroke="#f0f" stroke-width=".25"/>
<circle cx="231.2" cy="33" r=".51" fill="#f0f"/>
<circle cx="231.2" cy="33" r=".51" fill="none" stroke="#f0f" stroke-width=".25"/>
<circle cx="259.1" cy="35.6" r=".51" fill="#f0f"/>
<circle cx="259.1" cy="35.6" r=".51" fill="none" stroke="#f0f" stroke-width=".25"/>
<circle cx="259.1" cy="33" r=".51" fill="#f0f"/>
<circle cx="259.1" cy="33" r=".51" fill="none" stroke="#f0f" stroke-width=".25"/>
<circle cx="200.7" cy="55.9" r=".51" fill="#f0f"/>
<circle cx="200.7" cy="55.9" r=".51" fill="none" stroke="#f0f" stroke-width=".25"/>
<text font-size="7.2" x="5.1" y="8.6">SDIO WIFI/BT MODULE 2.4G/5G</text>
<text font-size="5.1" fill="#00f" x="231.2" y="187.3">DEBIX</text>
<g font-size="4" fill="#00007f">
<text x="129.6" y="41.8">RF Microstrip</text>
<text x="130.7" y="45.9">Z0= 50 ohm</text>
</g>
<g font-size="3.3" fill="#f00">
<text x="63" y="29.3">VDD_3V3</text>
<text x="4.6" y="123.3">VDD_3V3</text>
</g>
<g font-size="2.3">
<text x="111.8" y="16.8">WIFI_VBAT</text>
<text x="129.1" y="22.4">1</text>
<text x="136.4" y="22.4">2</text>
<text x="129.1" y="27.5">1</text>
<text x="136.4" y="27.5">2</text>
<text x="255.8" y="30">4</text>
<text x="245.9" y="32.5">1</text>
<text x="255.8" y="35.1">2</text>
<text x="255.8" y="32.5">3</text>
<text x="60.5" y="40.2">4</text>
<text x="80.6" y="40.2">1</text>
<text x="96" y="40.2">1</text>
<text x="108.5" y="40.2">2</text>
<text x="60.5" y="45.2">3</text>
<text x="80.6" y="45.2">2</text>
<text x="245.9" y="55.4">1</text>
<text x="268.5" y="55.4">2</text>
<text x="113.8" y="66.8" transform="rotate(-90 113.8 66.8)">11</text>
<text x="116.4" y="66.8" transform="rotate(-90 116.4 66.8)">10</text>
<text x="118.9" y="66.8" transform="rotate(-90 118.9 66.8)">9</text>
<text x="121.5" y="66.8" transform="rotate(-90 121.5 66.8)">8</text>
<text x="124" y="66.8" transform="rotate(-90 124 66.8)">7</text>
<text x="126.5" y="66.8" transform="rotate(-90 126.5 66.8)">6</text>
<text x="129.1" y="66.8" transform="rotate(-90 129.1 66.8)">5</text>
<text x="131.6" y="66.8" transform="rotate(-90 131.6 66.8)">4</text>
<text x="134.2" y="66.8" transform="rotate(-90 134.2 66.8)">3</text>
<text x="136.7" y="66.8" transform="rotate(-90 136.7 66.8)">2</text>
<text x="139.2" y="66.8" transform="rotate(-90 139.2 66.8)">1</text>
<text x="177.1" y="83.3">47</text>
<text x="177.1" y="88.4">45</text>
<text x="177.1" y="85.9">46</text>
<text x="82.1" y="98.6">13</text>
<text x="82.1" y="101.1">14</text>
<text x="82.1" y="96">12</text>
<text x="177.1" y="101.1">43</text>
<text x="177.1" y="98.6">44</text>
<text x="82.1" y="106.2">16</text>
<text x="82.1" y="103.7">15</text>
<text x="177.1" y="103.7">42</text>
<text x="177.1" y="106.2">41</text>
<text x="82.1" y="111.3">18</text>
<text x="82.1" y="108.7">17</text>
<text x="82.1" y="113.8">19</text>
<text x="177.1" y="111.3">39</text>
<text x="177.1" y="113.8">38</text>
<text x="177.1" y="108.7">40</text>
<text x="82.1" y="116.4">20</text>
<text x="82.1" y="118.9">21</text>
<text x="177.1" y="116.4">37</text>
<text x="177.1" y="118.9">36</text>
<text x="82.1" y="121.4">22</text>
<text x="177.1" y="121.4">35</text>
<text x="177.1" y="124">34</text>
<text x="42.7" y="127.8" transform="rotate(-90 42.7 127.8)">1</text>
<text x="55.4" y="127.8" transform="rotate(-90 55.4 127.8)">1</text>
<text x="42.7" y="135.2" transform="rotate(-90 42.7 135.2)">2</text>
<text x="55.4" y="135.2" transform="rotate(-90 55.4 135.2)">2</text>
<text x="116.4" y="159.3" transform="rotate(-90 116.4 159.3)">23</text>
<text x="118.9" y="159.3" transform="rotate(-90 118.9 159.3)">24</text>
<text x="121.5" y="159.3" transform="rotate(-90 121.5 159.3)">25</text>
<text x="124" y="159.3" transform="rotate(-90 124 159.3)">26</text>
<text x="126.5" y="159.3" transform="rotate(-90 126.5 159.3)">27</text>
<text x="129.1" y="159.3" transform="rotate(-90 129.1 159.3)">28</text>
<text x="131.6" y="159.3" transform="rotate(-90 131.6 159.3)">29</text>
<text x="134.2" y="159.3" transform="rotate(-90 134.2 159.3)">30</text>
<text x="136.7" y="159.3" transform="rotate(-90 136.7 159.3)">31</text>
<text x="139.2" y="159.3" transform="rotate(-90 139.2 159.3)">32</text>
<text x="141.8" y="159.3" transform="rotate(-90 141.8 159.3)">33</text>
<text x="68.1" y="168.4" transform="rotate(-90 68.1 168.4)">1</text>
<text x="68.1" y="175.8" transform="rotate(-90 68.1 175.8)">2</text>
<text x="200.7" y="190.1">Title</text>
<text x="210.9" y="197.7">Document Number</text>
<text x="210.9" y="192.6">DEBIX Model B Schematics</text>
<text x="242" y="192.6">www.debix.io</text>
<text x="284.5" y="197.7">Rev</text>
<text x="200.7" y="200.2">A4</text>
<text x="210.9" y="200.2">WIFI&amp;BT</text>
<text x="284.5" y="200.2">V1.0</text>
<text x="200.7" y="205.3">Date:</text>
<text x="251.5" y="205.3">Sheet</text>
<text x="264.2" y="205.3">7</text>
<text x="271.8" y="205.3">of</text>
<text x="279.4" y="205.3">11</text>
</g>
<g font-size="2.3" fill="#00007f">
<text x="122" y="22.4">C524</text>
<text x="88.9" y="27.5">R507</text>
<text x="122" y="27.5">C178</text>
<text x="249" y="27.5">J802</text>
<text x="208.3" y="32.6">R511</text>
<text x="246.4" y="30">IPEX_4</text>
<text x="88.9" y="40.2">R106</text>
<text x="233.7" y="40.2">C538</text>
<text x="53.4" y="50.4">C180</text>
<text x="63.5" y="50.4">Y4</text>
<text x="94" y="50.4">C181</text>
<text x="249" y="52.9">U39</text>
<text x="203.2" y="55.4">R105</text>
<text x="86.4" y="63.1">U13</text>
<text x="193.1" y="63.1">C182</text>
<text x="233.7" y="63.1">C183</text>
<text x="249" y="60.5">AN-1003</text>
<text x="205.8" y="101.2">R109</text>
<text x="205.8" y="98.6">R108</text>
<text x="205.8" y="96.1">R107</text>
<text x="205.8" y="103.7">R110</text>
<text x="205.8" y="106.2">R111</text>
<text x="205.8" y="108.8">R112</text>
<text x="25.4" y="121.5">R113</text>
<text x="45.8" y="126.6">C184</text>
<text x="58.5" y="126.6">C185</text>
<text x="71.2" y="139.3">L3</text>
<text x="71.2" y="169.7">C186</text>
<text x="91.5" y="185">R114</text>
<text x="136.2" y="182.4">R115</text>
<text x="91.5" y="190.1">R116</text>
</g>
<g font-size="2.3" fill="#f00">
<text x="160.1" y="33.6">BT_WAKE_HOST [3]</text>
<text x="160.1" y="36.1">BT_WAKE_DEV [3]</text>
<text x="229.2" y="55.4">RF-ANT</text>
<text x="137.7" y="60.4">RF_ANT</text>
<text x="246.9" y="96">UART1_CTS</text>
<text x="29.5" y="99.6">[3] WL_WAKE_HOST</text>
<text x="31.5" y="101.9">[3] SD1_DATA2</text>
<text x="32.3" y="97.1">[3] WL_REG_ON</text>
<text x="186" y="98.6">UART1-RTS</text>
<text x="186" y="101.1">UART1-TXD</text>
<text x="246.9" y="98.5">UART1_RTS</text>
<text x="246.9" y="101.1">UART1_TXD</text>
<text x="266.7" y="99.6">UART1_RTS [3]</text>
<text x="31.5" y="104.5">[3] SD1_DATA3</text>
<text x="34.8" y="107.3">[3] SD1_CMD</text>
<text x="186" y="103.7">UART1-RXD</text>
<text x="186" y="106.2">UART1-CTS</text>
<text x="246.9" y="103.6">UART1_RXD</text>
<text x="246.9" y="106.1">UART1_CTS</text>
<text x="266.7" y="102.2">UART1_TXD [3]</text>
<text x="266.7" y="104.7">UART1_RXD [3]</text>
<text x="266.7" y="107.3">UART1_CTS [3]</text>
<text x="31.5" y="112.1">[3] SD1_DATA0</text>
<text x="34.8" y="109.8">[3] SD1_CLK</text>
<text x="246.9" y="108.7">UART1_RTS</text>
<text x="31.5" y="114.6">[3] SD1_DATA1</text>
<text x="48.8" y="121.4">WIFI_VDDIO</text>
<text x="256.6" y="125">BT_REG_ON [3]</text>
<text x="63.3" y="186">[3] REF_CLK_32K</text>
<text x="63.3" y="191.1">[8] PMIC_32K_OUT</text>
</g>
<g font-size="2.3" fill="#003f7f">
<text x="64.8" y="41.7">GND2</text>
<text x="73.7" y="41.7">XIN</text>
<text x="64.8" y="46.8">XOUTGND1</text>
<text x="120.5" y="75.9" transform="rotate(-90 120.5 75.9)">VBAT</text>
<text x="133.2" y="77.7" transform="rotate(-90 133.2 77.7)">FM_RX</text>
<text x="135.7" y="76.3" transform="rotate(-90 135.7 76.3)">GND2</text>
<text x="140.8" y="76.3" transform="rotate(-90 140.8 76.3)">GND1</text>
<text x="115.4" y="81.8" transform="rotate(-90 115.4 81.8)">XTAL_OUT</text>
<text x="117.9" y="79.2" transform="rotate(-90 117.9 79.2)">XTAL_IN</text>
<text x="128.1" y="80.9" transform="rotate(-90 128.1 80.9)">BT_WAKE</text>
<text x="130.6" y="79.6" transform="rotate(-90 130.6 79.6)">N_WAKE</text>
<text x="138.3" y="83.4" transform="rotate(-90 138.3 83.4)">WL_BT_ANT</text>
<text x="125.6" y="88.6" transform="rotate(-90 125.6 88.6)">BT_HOST_WAKE</text>
<text x="154.8" y="87.4">N_VDDSWP_OUT</text>
<text x="157.4" y="84.9">N_VDDSWP_IN</text>
<text x="158.5" y="90">N_VDDSWPIO</text>
<text x="87.7" y="100.1">WL_HOST_WAKE</text>
<text x="87.7" y="97.6">WL_REG_ON</text>
<text x="123" y="96.1" transform="rotate(-90 123 96.1)">BT_VIO/N_HOST_WAKE</text>
<text x="158.9" y="100.1">UART_CTS_N</text>
<text x="87.7" y="102.7">SDIO_DATA_2</text>
<text x="87.7" y="107.7">SDIO_DATA_CMD</text>
<text x="87.7" y="105.2">SDIO_DATA_3</text>
<text x="158.9" y="107.7">UART_RTS_N</text>
<text x="161.6" y="102.7">UART_RXD</text>
<text x="161.9" y="105.2">UART_TXD</text>
<text x="87.7" y="112.8">SDIO_DATA_0</text>
<text x="87.7" y="110.3">SDIO_DATA_CLK</text>
<text x="169.8" y="112.8">TX2</text>
<text x="169.8" y="110.3">TX1</text>
<text x="87.7" y="115.4">SDIO_DATA_1</text>
<text x="87.7" y="117.9">GND3</text>
<text x="161.6" y="115.4">N_REG_PU</text>
<text x="161.7" y="117.9">N_I2C_SCL</text>
<text x="87.7" y="123">VDDIO</text>
<text x="87.7" y="120.4">VIN_LDO_OUT</text>
<text x="161.5" y="123">N_I2C_SDA</text>
<text x="162.3" y="125.5">BT_RST_N</text>
<text x="167.6" y="120.4">GND6</text>
<text x="117.9" y="153.7" transform="rotate(-90 117.9 153.7)">VIN_LDO</text>
<text x="120.5" y="153.7" transform="rotate(-90 120.5 153.7)">LPO</text>
<text x="123" y="153.7" transform="rotate(-90 123 153.7)">PCM_OUT</text>
<text x="125.6" y="153.7" transform="rotate(-90 125.6 153.7)">PCM_CLK</text>
<text x="128.1" y="153.7" transform="rotate(-90 128.1 153.7)">PCM_IN</text>
<text x="130.6" y="153.7" transform="rotate(-90 130.6 153.7)">PCM_SYNC</text>
<text x="133.2" y="153.7" transform="rotate(-90 133.2 153.7)">VDD_TCXO</text>
<text x="135.7" y="153.7" transform="rotate(-90 135.7 153.7)">TCXO_IN</text>
<text x="138.3" y="153.7" transform="rotate(-90 138.3 153.7)">GND4</text>
<text x="140.8" y="153.7" transform="rotate(-90 140.8 153.7)">GPS_RF</text>
<text x="143.3" y="153.7" transform="rotate(-90 143.3 153.7)">GND5</text>
</g>
<text font-size="2.2" x="200.7" y="197.6">Size</text>
<g font-size="1.8">
<text x="31.8" y="1.9">5</text>
<text x="90.1" y="1.9">4</text>
<text x="148.5" y="1.9">3</text>
<text x="206.9" y="1.9">2</text>
<text x="265.2" y="1.9">1</text>
<text x=".7" y="29.8">D</text>
<text x="295.1" y="29.8">D</text>
<text x=".7" y="81">C</text>
<text x="295.1" y="81">C</text>
<text x=".7" y="132.2">B</text>
<text x="295.1" y="132.2">B</text>
<text x=".7" y="183.3">A</text>
<text x="295.1" y="183.3">A</text>
<text x="31.8" y="209.2">5</text>
<text x="90.1" y="209.2">4</text>
<text x="148.5" y="209.2">3</text>
<text x="206.9" y="209.2">2</text>
<text x="265.2" y="209.2">1</text>
</g>
</svg>
